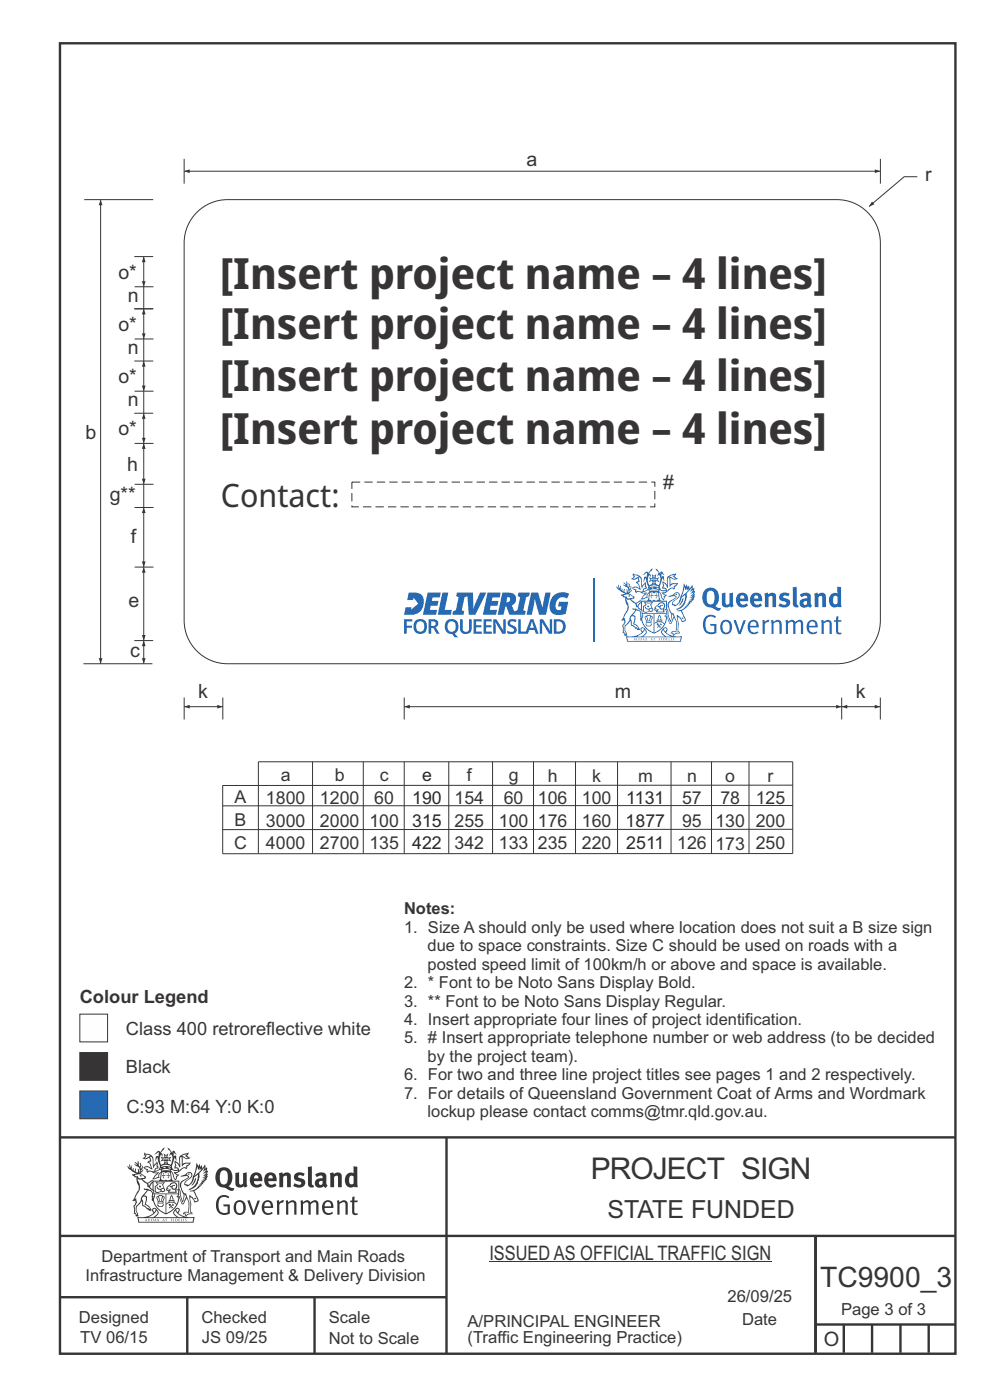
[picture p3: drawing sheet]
<svg xmlns="http://www.w3.org/2000/svg" width="210mm" height="297mm" viewBox="0 0 210 297" stroke-linecap="round" stroke-linejoin="round" font-family="sans-serif">
<g fill="none" stroke="#373435" stroke-width=".51">
<path d="M12.7 9.2h190v278h-190zM12.7 241.3h190M94.7 241.4v45.8M12.7 275.2h82M12.7 262.2h190.1M39.7 275.2v12M66.7 275.2v12M173 262.1v24.9M173 281h29.6M179 281v6M185 281v6M191 281v6"/>
<path d="M197 281v6"/>
</g>
<g fill="#373435">
<path d="M47 248.4a2.55 2.55 0 0 0 0 2.7l.3 .2a.81 .81 0 0 0 1-1v-.5a1.04 1.04 0 0 0-1.1-1.5zM46.3 248.1a1.82 1.82 0 0 1 2.1-.2 1.82 1.82 0 0 1 .9 1.8 2.29 2.29 0 0 1-.8 2l.7 .3h.5l-.2 .6a2.87 2.87 0 0 1-2-.7 2.12 2.12 0 0 1-1.7-3.1z" fill-rule="evenodd"/>
<path d="M49.9 248.9l.8-.2v2a.46 .46 0 0 0 .3 .6 .46 .46 0 0 0 .6-.3v-2.1l.7-.2v2.4l.2 .5-.5 .3-.3-.3a1.02 1.02 0 0 1-1.2 .3 1.02 1.02 0 0 1-.6-1.1z" fill-rule="evenodd"/>
<path d="M54 249.5l-.1 .5h.9a.49 .49 0 0 0-.2-.6 .49 .49 0 0 0-.6 .1zM53.4 249.1a1.34 1.34 0 0 1 1.6-.2 1.34 1.34 0 0 1 .6 1.5v.2h-1.7a.77 .77 0 0 0 .5 .8 .77 .77 0 0 0 .9-.4l.3 .5a1.59 1.59 0 0 1-2 .2 1.59 1.59 0 0 1-.5-2.1z" fill-rule="evenodd"/>
<path d="M57 249.5l-.1 .5h1a.49 .49 0 0 0-.2-.6 .49 .49 0 0 0-.7 .1zM56.4 249.1a1.34 1.34 0 0 1 1.6-.2 1.34 1.34 0 0 1 .7 1.5v.2h-1.8a.77 .77 0 0 0 .5 .8 .77 .77 0 0 0 .9-.4l.4 .5a1.59 1.59 0 0 1-2.1 .2 1.59 1.59 0 0 1-.5-2.1z" fill-rule="evenodd"/>
<path d="M59.2 248.9l.7-.2 .1 .4a.95 .95 0 0 1 1-.3 .95 .95 0 0 1 .7 .8v2.3h-.8v-2.3a.46 .46 0 0 0-.8 .1v2.2h-.8z" fill-rule="evenodd"/>
<path d="M62.6 249.1a1.75 1.75 0 0 1 2-.1l-.2 .5-.6-.2a.43 .43 0 0 0-.6 .3l.4 .3a1.04 1.04 0 0 1 1.2 1.1 1.04 1.04 0 0 1-1.4 1l-1.2-.4 .3-.6 1 .4 .4-.4a.88 .88 0 0 0-1-.5l-.4-.2-.1-.4z" fill-rule="evenodd"/>
<path d="M65.3 247.6l.8-.2 .1 3.8 .3 .2 .1 .4a.88 .88 0 0 1-1 0 .88 .88 0 0 1-.3-1z" fill-rule="evenodd"/>
<path d="M67.8 250.6a.43 .43 0 0 0-.1 .7 .43 .43 0 0 0 .7-.1v-.7zM66.8 249.1a1.7 1.7 0 0 1 2.4 .1v1.9l.3 .4-.4 .5-.5-.4a1.03 1.03 0 0 1-1.7-.1 1.03 1.03 0 0 1 .8-1.5h.7v-.4a.8 .8 0 0 0-1.2 .1z" fill-rule="evenodd"/>
<path d="M70 248.9l.7-.2 .1 .4a.95 .95 0 0 1 1-.3 .95 .95 0 0 1 .7 .8v2.3h-.8v-2.3a.46 .46 0 0 0-.8 .1v2.2h-.8z" fill-rule="evenodd"/>
<path d="M74.3 249.5a1.48 1.48 0 0 0 0 1.7h.5l.2-.1v-1.5l-.3-.2zM75 247.4l.8 .1 .1 4.4h-.7l-.1-.2a1.26 1.26 0 0 1-1.4 0 1.26 1.26 0 0 1-.5-1.3 1.29 1.29 0 0 1 .4-1.4 1.29 1.29 0 0 1 1.4-.1z" fill-rule="evenodd"/>
<path d="M46.4 253.9a1.72 1.72 0 0 1 2.3 0l-.3 .3a1.24 1.24 0 0 0-1.4-.2 1.24 1.24 0 0 0-.6 1.4 1.49 1.49 0 0 0 1.2 1.9l.7-.1v-1.3h-.8l-.1-.4h1.3v1.9a1.93 1.93 0 0 1-2.2 0 1.93 1.93 0 0 1-.7-2.2l.2-.8z" fill-rule="evenodd"/>
<path d="M50.4 255.1a1.65 1.65 0 0 0 .2 2.2 .99 .99 0 0 0 1-1.4 .78 .78 0 0 0-.4-.8 .78 .78 0 0 0-.8 0zM50 254.9a1.33 1.33 0 0 1 1.6-.1 1.33 1.33 0 0 1 .5 1.4 1.31 1.31 0 0 1-1.3 1.6 1.31 1.31 0 0 1-1.2-1.6v-.6z" fill-rule="evenodd"/>
<path d="M52.5 254.7l.4-.1 .9 2.6 .8-2.5h.5l-1.1 3h-.5z" fill-rule="evenodd"/>
<path d="M56.3 255.2l-.2 .7h1.3a.7 .7 0 0 0-.3-.8 .7 .7 0 0 0-.8 .1zM55.9 255a1.22 1.22 0 0 1 1.5-.2 1.22 1.22 0 0 1 .5 1.5h-1.8a.93 .93 0 0 0 .5 1 .93 .93 0 0 0 1.1-.2l.2 .3a1.43 1.43 0 0 1-1.8 .1 1.43 1.43 0 0 1-.6-1.7z" fill-rule="evenodd"/>
<path d="M58.7 254.7l.4-.1 .1 .5 .4-.4 .6-.1-.2 .5a.66 .66 0 0 0-.8 .7v1.9h-.4z" fill-rule="evenodd"/>
<path d="M60.6 254.7l.4-.1 .1 .5a.94 .94 0 0 1 1-.5 .94 .94 0 0 1 .8 .8v2.3h-.5l-.1-2.5a.81 .81 0 0 0-1.2 .3v2.2h-.4z" fill-rule="evenodd"/>
<path d="M63.7 254.7l.5-.1 .1 .5 .4-.3a.78 .78 0 0 1 1.1 .3 .9 .9 0 0 1 1-.5 .9 .9 0 0 1 .8 .8v2.3h-.5l-.1-2.5a.67 .67 0 0 0-1.1 .3v2.2h-.5v-2.4l-.4-.3-.7 .4v2.3h-.5z" fill-rule="evenodd"/>
<path d="M69 255.2l-.1 .7h1.3a.7 .7 0 0 0-.3-.8 .7 .7 0 0 0-.9 .1zM68.7 255a1.22 1.22 0 0 1 1.5-.2 1.22 1.22 0 0 1 .5 1.5h-1.8a.93 .93 0 0 0 .4 1 .93 .93 0 0 0 1.2-.2l.1 .3a1.44 1.44 0 0 1-1.7 .1 1.44 1.44 0 0 1-.6-1.7z" fill-rule="evenodd"/>
<path d="M71.4 254.7l.5-.1 .1 .5a.94 .94 0 0 1 1-.5 .94 .94 0 0 1 .8 .8v2.3h-.5l-.1-2.5a.81 .81 0 0 0-1.2 .3v2.2h-.4z" fill-rule="evenodd"/>
<path d="M74.7 253.9l.5-.1v.9h.7l-.1 .3h-.6v2.2l.1 .2h.5l.1 .3a.75 .75 0 0 1-1.2-.6v-2.1h-.4v-.3h.4z" fill-rule="evenodd"/>
<path d="M30.8 244.9l1.1 .3-.9 .5h-.4l.6-.5zM31.8 245.4h.2a2.44 2.44 0 0 1 .4 1.9l.1 .5 .7-1-.1 .6 .3 .3a.57 .57 0 0 0-.6 .7l-1-.1-.5 .2 .2-.5-.8-.3 .7-.1 .9 .5 .1-.1-.6-1.3-.2-.2h.5zM30.7 244.4l-.1 .5 .2 .4-.6 .4a1.04 1.04 0 0 0 1.4-.1l.2 .6-.3 .1-.2 .4a.94 .94 0 0 1 .8 1.1l-.2-.1a1.16 1.16 0 0 0-1.5-.1l.3 .4 .4 .2 .1 .5 .2 .1 .1-.2a.94 .94 0 0 1 1.1 .2l.8 .1-1.2 1.2a1.13 1.13 0 0 0 1.2-.2l.4-.1-.1-.4 .5-.8a.83 .83 0 0 0-.6 1.1l-.3-.1-.7 .4 1.1-1.4-.5 .1-.5-.1 1.3-.5-.1-.1-.9 .4v-.3l.2-.2 .3 .1 .1-.3-.2-.4v-.6l-.1-.4-.7 1v-.7a1.42 1.42 0 0 0-1.6-1.8z" fill-rule="evenodd"/>
<path d="M38.5 245.2l.5-.2 .7-.1-.6 .3 .8 .5h-.3zM38.3 245.5l.2-.1 .1 2a1.69 1.69 0 0 1 1.6-.6l-.8 .5 .1 .5a1.1 1.1 0 0 0-1.5 .6l-.1-.5-.2-.2h-.5l.3-.4-.3-.7a1.42 1.42 0 0 1 .8 1.1l.2-.1zM37.1 246.2l.1 1-.2 .3 .1 .4h.5l.1 .2a.96 .96 0 0 1-1.1-.1l-.1 .1a1.06 1.06 0 0 0 1.3 .2v.1a.72 .72 0 0 1-1 .2l.3 .5 .6 .2-.4 .2-.1 .6-.2-.3-.4-1.1-.4-.4 .4 .9a1.54 1.54 0 0 0 .7 1.2l.2-.3a.58 .58 0 0 1 .4-.8l.2-.1h-.3l-.5-.3 .9-.5a.93 .93 0 0 1 1.2-.5v.2l.2-.2 .1-.5a.99 .99 0 0 0 .7-.8l-1.3 .1-.3 .2-.1-1.4 .9 .4 .9-.3h-.4l-.5-.4 .4-.7-.6 .2a1.46 1.46 0 0 0-1.4 2.1v.4l-.2-.4z" fill-rule="evenodd"/>
<path d="M35.6 248.9l.2 .1-.1 .3 .4 .1h-.4v.6l-.1-.6h-.3l.3-.1z" fill-rule="evenodd"/>
<path d="M34.6 248.9l.2 .1v.3l.3 .1h-.3l-.1 .6v-.6h-.4l.4-.1z" fill-rule="evenodd"/>
<path d="M34.3 248.8a.57 .57 0 0 1 .9 .2 .57 .57 0 0 1 .9-.2l.2 1.4h-.2a.57 .57 0 0 1-.9 0 .69 .69 0 0 1-1.1 0zM34.2 248.1l-.3 2.1-.2 .4h3l-.2-.4-.3-2.1h-.2v.2l-.8-.1-.8 .1v-.2z" fill-rule="evenodd"/>
<path d="M34.2 252.4a.3 .3 0 0 0 .6 0 .3 .3 0 0 0-.6 0zM33.3 250.9l.3 .3-.3 .4a.79 .79 0 0 0 0 1.3l.8-.2-.1-.3a.55 .55 0 0 1-.7-.6l.1-.1 .2 .3 .3 .2 .8-.2-.4-.7 .4-.4-.7 .2zM33 250.7l1.1 .2 .9-.2-.4 .6 .4 1.2a.56 .56 0 0 1-.8 .3l-.2 .1a.73 .73 0 0 1-.9 .1 .73 .73 0 0 1-.3-1v-.4l.6-.4z" fill-rule="evenodd"/>
<path d="M35.6 251.8l.7-.4a.58 .58 0 0 1 1-.1 .58 .58 0 0 1-.4 .9l-.3-.3a.43 .43 0 0 1 .6-.4 .57 .57 0 0 0-.8 .2l-.2-.1-.3 .1 .4 .2a.55 .55 0 0 0 .9 .4v.5h-1.3l.3-.4-.1-.1-.6 .1 .2-.3-.2-.1zM35.4 251.8l-.1 .2a.39 .39 0 0 0 .2 .6h.3l-.2 .4h1.9l-.1-.8a.86 .86 0 0 0-.1-1.3 .86 .86 0 0 0-1.3 .4z" fill-rule="evenodd"/>
<path d="M36 254.8h.8v.2h-.8zM36.4 253.8l.2 .8h-.4zM36.4 253.5l-.3 .5-.1 .6h-.2v.4l-.7 .4 .2 .1a1.48 1.48 0 0 1 2.1 .2l.2-.1-.6-.5v-.5h-.2l-.1-.6z" fill-rule="evenodd"/>
<path d="M35.8 255.4l.4 .1 .1 .3 .3-.2-.2-.2a.38 .38 0 0 1 .5 .5l-.2-.2-.3 .2 .3 .2-.3 .3-.1-.4-.4 .4-.1-.2 .4-.3-.1-.1-.2 .1z" fill-rule="evenodd"/>
<path d="M34.5 254h.2v.2l-.2 .6h-.2zM33.6 255.3h.9v.2a.55 .55 0 0 1-.8 .4v-.2l-.2-.1zM33.4 254h.2l.2 .8h-.2zM33.6 255l.8-.1 .1 .2h-.8zM33.8 253.7h.5l-.2 1.1h-.1zM33.3 253.8l-.1 .3 .3 1.1a.48 .48 0 0 0-.1 .6 .48 .48 0 0 0 .5 .2h.5a.49 .49 0 0 0 .2-.8l.3-1.1-.1-.3a1.42 1.42 0 0 0-1.5 0z" fill-rule="evenodd"/>
<path d="M33.7 251.5l.4 .1 .1 .3h-.3z" fill-rule="evenodd"/>
<path d="M41.3 250.1l.3-.2-.2 .8-.6 .8h-.2l.5-.7z" fill-rule="evenodd"/>
<path d="M39.7 249l.3-.2 .5 .2a.88 .88 0 0 1-.6 1.1 1.22 1.22 0 0 0-.8 1.3l.5 .2a.72 .72 0 0 0 .9-.4l.5-.8 .2-.6 .8-.6v.2a2.85 2.85 0 0 1-2 2.9l.1 .1a2.13 2.13 0 0 0 1.9-1.5v-.3a2.01 2.01 0 0 0 .3-1.7l1.1-1.3-.4 1 .7-.5-.7 1 .8-.4-.8 .8 .7-.2-.9 .6 .8-.1-.8 .4h.7l-.8 .3 .3 .2h-.4l.2 .3h-.4l.2 .3h-.4l.1 .2h-.1a2.16 2.16 0 0 1-2 1.1l.1 .2 .4-.1a.76 .76 0 0 1 .7 .8l.5 1.2-.6 .2a1.45 1.45 0 0 0-1.1-1.3l.2 1.8-.1 1.8 .4 .3a1.07 1.07 0 0 0-1.2 .4v-.3l-.5-.2a.87 .87 0 0 1 1.1-.1v-.7a4.4 4.4 0 0 0-.6-3.1l-.1-.3h-.2a2.16 2.16 0 0 1-.7-2.2l.3-.4 1.2-.7a.55 .55 0 0 0-.4-.8zM37.8 252.4a.76 .76 0 0 1 .3 1.1l.6 1.6 .4-1.7 .2 .1a.61 .61 0 0 1-.1 .9l-.3 .8-.2 .1-.7-1.6-.3 .1a1.18 1.18 0 0 0 .1-1.4zM41.8 247.5l.2 .7 .3-.5v.6l.4-.5a1.9 1.9 0 0 1-1.2 1.4l-.3 .3zM38.2 249.6l1.4-.2 .2 .2v.3l-.5 .2a1.26 1.26 0 0 0-.9 1.9l.2 .7a1.84 1.84 0 0 1 .1 2.1l-.4-1.4a.96 .96 0 0 0-.4-1.2l-.4 .2a.78 .78 0 0 1 0 1.3l.1 .3h.4l.4 1.1a.38 .38 0 0 0 .2 .4 .38 .38 0 0 0 .4-.1l.6-1.2a2.94 2.94 0 0 1 .4 2.5l-.1 .4h-.8l-.3 .4v.2l.4-.1 .1 .4 .2 .1a1.02 1.02 0 0 1 1.3-.5v-.4l-.3-.1 .1-1.8-.3-1.3h.1a1.14 1.14 0 0 1 .8 1 .63 .63 0 0 0 .8-.2 .63 .63 0 0 0-.2-.9l-.6-1.2 .9-.6 .2-.4h.3l-.1-.2h.4l-.1-.3h.3l-.1-.3 .5-.1-.2-.2 .6-.4v-.2h-.2l.4-.5h-.3l.3-.5-.4 .1 .4-.5v-.3l-.3 .2 .2-.7-.1-.2-.4 .3v-.8l-.6 .8-.2-.8-.2 .5-.3-.7-.1 .6-.5-.8-.1 1.4-.6 1.8a1.81 1.81 0 0 1-1 1.5l-.6-.2a1.75 1.75 0 0 1 1.1-1.2 .75 .75 0 0 0 .1-1.3 .75 .75 0 0 0-1.2 .4z" fill-rule="evenodd"/>
<path d="M41.2 254.1h.3l.2 .2-.4 .1z" fill-rule="evenodd"/>
<path d="M29.4 258.4h11.6l-.1 .8h-11.4zM31.3 258.2l.5-.1a2.48 2.48 0 0 0 1.4-1.3l.3 .5-.5 .6-.5 .3zM32.5 256.6l.3-.2 .2 .1-.3 .7zM37.2 256.8a2.65 2.65 0 0 0 1.8 1.4h-1.1l-.5-.3-.5-.6zM37.4 256.5l.2-.1 .3 .2-.3 .6zM29.2 258.2l.1 1.2h11.8l.2-1.1-.2-.1a4.1 4.1 0 0 1-3.3-.9l.3-.4-.1-.6a1.06 1.06 0 0 0-1.3 1l.2 .4 .6 .5h-4.7l.3-.1a.84 .84 0 0 0 .6-.8 .84 .84 0 0 0-.5-.8l-.3-.2h-.5l-.1 .6 .3 .4a4.2 4.2 0 0 1-3.4 .9z" fill-rule="evenodd"/>
<path d="M31 258.7l.1 .2h-.2zM31 258.5l-.3 .6 .4-.2 .2 .2z" fill-rule="evenodd"/>
<path d="M31.3 258.6h.3v.4a.25 .25 0 0 0 .2-.1 .25 .25 0 0 0-.1-.3h.1a.29 .29 0 0 1 0 .4 .29 .29 0 0 1-.4 0 .29 .29 0 0 1 0-.4z" fill-rule="evenodd"/>
<path d="M32.2 258.6a.22 .22 0 0 1 .3 .2 .22 .22 0 0 1-.3 .2zM32 258.6l.1 .4a.33 .33 0 0 0 .4 0 .33 .33 0 0 0 0-.4 .33 .33 0 0 0-.5 0z" fill-rule="evenodd"/>
<path d="M32.9 258.7l.1 .2h-.2zM32.9 258.5l-.2 .6 .3-.2 .2 .2z" fill-rule="evenodd"/>
<path d="M33.3 258.6h.2l.1 .1 .2-.1-.2 .2 .2 .3-.3-.3-.1 .3h-.1l.2-.3z" fill-rule="evenodd"/>
<path d="M34.7 258.7l.1 .2h-.2zM34.7 258.5l-.3 .6 .4-.2 .2 .2z" fill-rule="evenodd"/>
<path d="M35 258.5h.5l-.2 .1v.5h-.2l.1-.5z" fill-rule="evenodd"/>
<path d="M36.2 258.6l.3-.1-.1 .1v.2h.1h-.1v.3h-.2z" fill-rule="evenodd"/>
<path d="M36.7 258.6h.2v.5h-.2z" fill-rule="evenodd"/>
<path d="M37.3 258.6a.22 .22 0 0 1 .3 .2 .22 .22 0 0 1-.3 .2zM37.1 258.6v.4a.33 .33 0 0 0 .5 0 .33 .33 0 0 0 0-.4 .33 .33 0 0 0-.5 0z" fill-rule="evenodd"/>
<path d="M37.8 258.6l.4-.1-.2 .1v.2h.1h-.1v.2l.2 .1h-.4z" fill-rule="evenodd"/>
<path d="M38.4 258.6h.2l-.1 .4 .2 .1h-.3z" fill-rule="evenodd"/>
<path d="M38.9 258.6h.2v.5h-.2z" fill-rule="evenodd"/>
<path d="M39.3 258.6h.2h-.1l.2 .3-.2 .2-.1-.1v-.1l.2 .1z" fill-rule="evenodd"/>
<path d="M34.2 247.4a1.51 1.51 0 0 1 2 .2 2.67 2.67 0 0 0-2.1 0zM35.7 247.6l.4 .1 .1 .3-.4-.1zM34.6 247.6h.5l.1 .2h-.4zM34 247.8l.3 .2h-.3zM34.9 246.9l.3-.2 .3 .2zM34.9 245.6l.2 .1v.3h-.2zM35 245.1l.2 .2 .2-.2-.1 .3h-.2zM35.1 246.3h.2l.1 .4-.2-.2-.2 .2zM35.3 245.7l.2-.1v.4h-.2zM34.4 245.7h.3l.1 .3-.4 .1 .2-.2zM35.7 245.7h.3l-.2 .2 .2 .2-.4-.1zM32.7 244.9l1-.5-.1 1-.2-.2-.3 .2-.3 1.1 .5-1 .3 .9a1.84 1.84 0 0 1 .2 1.7l.4 .1a2.48 2.48 0 0 1 2.2 0l.2-.2-.2-.7 .7-1.8 .4 .7-.2-1-.2-.1-.2 .3v-.9l.6 .4-.6-.8-.3 .1-.1 .4-.5-.9-.5-.3 .2 .5 .6 .5-.5 .8 .4-.4a2.06 2.06 0 0 1 0 2.3l-.5-.2-.2-.6 .1-.1 .8 .2-.4-.5 .4-.5-.7 .2-.2-.2 .2-.7-.5 .4-.5-.4 .2 .7-.2 .2-.7-.2 .4 .5-.4 .5 .8-.2 .1 .1-.2 .6-.5 .2a2.02 2.02 0 0 1 0-2.2l.3 .5-.1-.7-.3-.1 .8-1.2-.4 .3-.5 .8-.2-.3a.8 .8 0 0 0-.8 .5z" fill-rule="evenodd"/>
<path d="M29.2 250.1l.3 .1a.61 .61 0 0 1 .8 .4l.3 .2a.8 .8 0 0 1 .6 1l.4 .1 .5 .5a1 1 0 0 1 .5 1.1l-.1 .7v-.5h-.1a.96 .96 0 0 0-.8-1.3l-.2-.2h-.7l-.1-.1-.1 .1 .1 .3h.6l-1.2 1.3-.2 1-.4 .6a1.33 1.33 0 0 0-.5 1.8l.2 .5a1.26 1.26 0 0 1-.5-1.5l-.1-.3a1.56 1.56 0 0 0 .4-1.7l-.3 .2 .2-.5a3.2 3.2 0 0 0 .7-3zM30.4 253.9h.4a2.06 2.06 0 0 1-.1 1.6l.7 .5 .4 .4-.6-.1-.8-.6-.1-.9a.51 .51 0 0 1 .1-.9zM28.6 249.3a1.52 1.52 0 0 1 2.1 .5l-1.1 .2-.2-.1-.1-.4h-.5zM27.5 247v.8l-.3-.4h-.1a3.1 3.1 0 0 0 1.9 1.6l-1 .1 .5 .6 .5 .1 .1 1.1a1.84 1.84 0 0 1-.3 2.5l-.4 .9-.3 .4 .2 .1 .4-.1 .1 .4-.2 .5-.3 .2 .1 1.7h.2l.3 .5 .1 .1 .4-.1-.1-.5a1.3 1.3 0 0 1-.1-1.7l.9-1 .1 1.1 .6 .2 .5 .5 .1-.1 .2 .3h.5a1.85 1.85 0 0 0-1.2-1.4l.1-.3a1.39 1.39 0 0 0 0-1.4l-.5-.1 .5-.5a.66 .66 0 0 1 .9-.4 .66 .66 0 0 1 .3 .9l-.1 .4 .2-.1v.2l-.1 .3 .2 .5 .1-.3a2.24 2.24 0 0 0 .1-2.2 .73 .73 0 0 1-.7-.7 .73 .73 0 0 1 .6-.7v-.2a.94 .94 0 0 0-.9 .8 .48 .48 0 0 1-.1-.6 .48 .48 0 0 1 .5-.2l.5-.3a.51 .51 0 0 0-.8 .2l-.5 .2-1-.8h.6l.2-.5-1.2-.7 .5-.5v-.3l-.5 .4 .1-.2a.69 .69 0 0 0 .2-1v.4l-.2 .3v-1.1l-.3-.2 .1 .6-.1 .2-.4-1.3v.7l-.6-.4 .5 .7-.6-.2 .3 .3a1 1 0 0 1 .7 1.4l-.2-.8v.9l-.5-.2v-.8l-.2 .7-.2-.1-.1-.6-.2 .4-.2-.2 .1-.7-.2 .5z" fill-rule="evenodd"/>
<path d="M29.6 249.4l.2-.1 .3 .2z" fill-rule="evenodd"/>
<path d="M32.4 250.5h5.6v2l-.2-.1v-1.7h-5.2v2.5h5.2v-.8l.1 .2-.1 1.1v-.3h-2.5v4a4.1 4.1 0 0 0 2.6-3.6l.1-.1a4 4 0 0 1-2.8 3.9 4.2 4.2 0 0 1-2.8-4.7l.1 1.2 .1-.1a3.8 3.8 0 0 0 2.5 3.4v-4h-2.5l-.2-.9z" fill-rule="evenodd"/>
<circle cx="40" cy="249.1" r=".17"/>
</g>
<g fill="none" stroke="#373435" stroke-width=".21">
<path d="M66.3 161.6v19.5M77.1 161.6v19.5M85.7 161.6v19.5M95.2 161.6v19.5M104.5 161.6v19.5M113.2 161.6v19.5M122.1 161.6v19.5M131 161.6v19.5M142.3 161.6v19.5M150.9 161.6v19.5M158.9 161.6v19.5M168.2 166.6h-121v14.5h121v-19.5h-113.4v19.5"/>
<path d="M168.2 175.9l-121 .1M168.2 170.9l-121 .1"/>
</g>
<path d="M16.9 223.3h5.9v5.9h-5.9z" fill-rule="evenodd" fill="#373435" stroke="#373435" stroke-width=".21"/>
<path d="M16.9 215.1h5.9v5.9h-5.9z" fill-rule="evenodd" fill="#fefefe" stroke="#373435" stroke-width=".21"/>
<path d="M16.9 231.4h5.9v5.9h-5.9z" fill="#256ab2" stroke="#373435" stroke-width=".21"/>
<path d="M41.8 45a9.2 9.2 0 0 1 6.5-2.6h129.2a9.2 9.2 0 0 1 9.2 9.2v80a9.2 9.2 0 0 1-9.2 9.2h-129.2a9.2 9.2 0 0 1-9.2-9.2v-80a9.2 9.2 0 0 1 2.7-6.6z" fill="none" stroke="#373435" stroke-width=".21"/>
<g fill="#256ab2">
<path d="M153.1 125.9l.8-.2v1.9a.45 .45 0 0 0 .2 .7 .45 .45 0 0 0 .6-.3v-2.1l.8-.2v2.3l.2 .6-.6 .3-.2-.3a1 1 0 0 1-1.2 .2 1 1 0 0 1-.6-1z"/>
<path d="M162.1 125.9l.7-.2 .2 .4a.93 .93 0 0 1 1-.3 .93 .93 0 0 1 .6 .8v2.2h-.8v-2.2l-.2-.2-.6 .3v2.1h-.8z"/>
<path d="M165.5 126.1a1.71 1.71 0 0 1 2-.1l-.3 .5-.5-.2a.42 .42 0 0 0-.6 .3l.4 .3a1.02 1.02 0 0 1 1.1 1.1 1.02 1.02 0 0 1-1.3 .9l-1.2-.4 .3-.5 1 .3 .4-.3a.86 .86 0 0 0-1-.5l-.4-.3-.1-.3z"/>
<path d="M168.1 124.6l.8-.2 .1 3.8 .3 .1 .1 .5a.86 .86 0 0 1-.9-.1 .86 .86 0 0 1-.3-.9z"/>
<path d="M172.7 125.9l.7-.2 .1 .4a.93 .93 0 0 1 1-.3 .93 .93 0 0 1 .7 .8v2.2h-.8v-2.2l-.3-.2-.5 .3v2.1h-.8z"/>
<path d="M149.7 130.8a1.68 1.68 0 0 1 2.2 0l-.2 .3a1.21 1.21 0 0 0-1.5-.2 1.21 1.21 0 0 0-.6 1.3 1.45 1.45 0 0 0 1.3 2l.6-.2v-1.2h-.8l-.1-.4h1.4v1.8a1.89 1.89 0 0 1-2.3 0 1.89 1.89 0 0 1-.6-2.1l.2-.8z"/>
<path d="M155.6 131.6l.5-.1 .8 2.5 .8-2.4h.5l-1.1 2.9h-.4z"/>
<path d="M161.7 131.6l.4-.1 .1 .5 .4-.4 .6-.1-.2 .5a.64 .64 0 0 0-.8 .7v1.8h-.4z"/>
<path d="M163.5 131.6l.5-.1 .1 .5a.92 .92 0 0 1 1-.5 .92 .92 0 0 1 .7 .8v2.2h-.5l-.1-2.5a.79 .79 0 0 0-1.1 .3v2.2h-.5z"/>
<path d="M166.6 131.6l.4-.1 .2 .4 .3-.3a.76 .76 0 0 1 1.2 .4 .88 .88 0 0 1 .9-.5 .88 .88 0 0 1 .8 .8v2.2h-.5l-.1-2.4a.66 .66 0 0 0-1.1 .3v2.1h-.4v-2.3l-.4-.3-.8 .4v2.2h-.4z"/>
<path d="M174.2 131.6l.4-.1 .1 .5a.92 .92 0 0 1 1-.5 .92 .92 0 0 1 .7 .8v2.2h-.4l-.1-2.5a.79 .79 0 0 0-1.2 .3v2.2h-.4z"/>
<path d="M177.4 130.8l.5-.1-.1 .9h.7l-.1 .3h-.6v2.2l.1 .1h.6v.3a.74 .74 0 0 1-1.2-.6v-2h-.3v-.3h.3z"/>
<path d="M139.1 125.9l.2 .1v.3l.3 .1h-.3l-.1 .5v-.5l-.4-.1h.4z"/>
<path d="M138.2 125.9l.2 .1-.1 .3h.3l-.3 .1v.5l-.1-.5h-.3l.3-.1z"/>
<path d="M135 135.3h.2v.5a.24 .24 0 0 0 .2-.2 .24 .24 0 0 0-.1-.2h.1a.28 .28 0 0 1 0 .4 .28 .28 0 0 1-.4 0 .28 .28 0 0 1 0-.4z"/>
<path d="M136.9 135.3h.2v.2l.2-.2-.2 .3 .2 .2-.2-.2-.2 .2 .2-.2z"/>
<path d="M138.6 135.3h.4l-.2 .1 .1 .4h-.2v-.4z"/>
<path d="M139.7 135.3h.3l-.1 .1v.2l.1-.1-.1 .1v.2h-.2z"/>
<path d="M140.2 135.3h.2v.5h-.2z"/>
<path d="M141.3 135.3h.3l-.1 .1v.2l.1-.1-.1 .1v.2h.1h-.3z"/>
<path d="M141.8 135.3h.2v.4l.1 .1h-.3z"/>
<path d="M142.3 135.3h.2v.5h-.2z"/>
<path d="M142.8 135.4l.2-.1-.2 .1 .2 .3-.1 .1h-.2v-.1h.2z"/>
<path d="M144.7 127l.3-.1-.2 .8-.6 .7h-.2l.5-.6z"/>
<path d="M143.3 126h.3l-.1 .2h-.2z"/>
<path d="M144.6 131h.3l.1 .2-.3 .1z"/>
<path d="M133.2 126.4l.3-.1 .2 .2z"/>
<path d="M139.3 132.2l.4 .1 .1 .4 .3-.3-.2-.2a.37 .37 0 0 1 .5 .5l-.2-.2-.3 .3 .3 .2-.3 .2-.1-.3-.4 .3-.1-.1 .4-.3-.1-.2-.2 .1z"/>
<path d="M137.2 128.5h.5v.3a.35 .35 0 0 1-.5-.3z"/>
<path d="M149.6 125.1a2.45 2.45 0 0 0 .4 3.6l.8 .2a2.8 2.8 0 0 0 1.9 .6l.2-.5h-.5l-.7-.4a2.49 2.49 0 0 0 0-3.7 1.8 1.8 0 0 0-2.1 .2zM150.3 125.5a.84 .84 0 0 1 .9 0 .84 .84 0 0 1 .3 .9l.1 .4a1.16 1.16 0 0 1-.9 1.4h-.3a2.25 2.25 0 0 1-.3-2.5z"/>
<path d="M156.5 126.1a1.61 1.61 0 0 0-.2 2 1.61 1.61 0 0 0 1.8 .7l.6-.3-.3-.5a.76 .76 0 0 1-.9 .3 .76 .76 0 0 1-.5-.8h1.7a1.34 1.34 0 0 0-.5-1.6 1.34 1.34 0 0 0-1.7 .2zM157.1 126.5a.47 .47 0 0 1 .6-.1 .47 .47 0 0 1 .2 .6h-.9z"/>
<path d="M159.5 126.1a1.61 1.61 0 0 0-.2 2 1.61 1.61 0 0 0 1.8 .7l.6-.3-.4-.5a.76 .76 0 0 1-.8 .3 .76 .76 0 0 1-.6-.8h1.8a1.34 1.34 0 0 0-.5-1.6 1.34 1.34 0 0 0-1.7 .2zM160.1 126.5a.47 .47 0 0 1 .6-.1 .47 .47 0 0 1 .2 .6h-.9z"/>
<path d="M169.7 126.1l.3 .6 .3-.2a.62 .62 0 0 1 .9 .1v.3a1.15 1.15 0 0 0-1.3 .4 1.15 1.15 0 0 0 0 1.4l.7 .2 .8-.3 .4 .4 .5-.5-.3-.4v-1.3a1 1 0 0 0-.5-1 1 1 0 0 0-1.1 0zM170.6 127.6l.6-.1v.6a.42 .42 0 0 1-.7 .1 .42 .42 0 0 1 .1-.6z"/>
<path d="M177.6 124.4l.1 1.5a1.26 1.26 0 0 0-1.4 .1 1.26 1.26 0 0 0-.5 1.3 1.24 1.24 0 0 0 .6 1.4 1.24 1.24 0 0 0 1.4-.1v.2h.7l-.1-4.2zM177 126.4h.4l.2 .2v1.4l-.2 .2a.48 .48 0 0 1-.7-.4 1.45 1.45 0 0 1 .3-1.4z"/>
<path d="M153.2 131.7a1.65 1.65 0 0 0 .8 2.9 1.62 1.62 0 0 0 1-2.6l-.2-.2a1.25 1.25 0 0 0-1.6-.1zM153.5 132a.86 .86 0 0 1 1.1 .1 .86 .86 0 0 1 .2 1 .77 .77 0 0 1-.6 1.1 .77 .77 0 0 1-.9-.9v-.9z"/>
<path d="M158.9 131.9a1.79 1.79 0 0 0 .5 2.6h1l.5-.3-.2-.3a.91 .91 0 0 1-1.1 .2 .91 .91 0 0 1-.5-1h1.8a1.19 1.19 0 0 0-.5-1.4 1.19 1.19 0 0 0-1.5 .2zM159.3 132.1a.68 .68 0 0 1 .9-.2 .68 .68 0 0 1 .3 .9h-1.4z"/>
<path d="M171.4 131.9a1.79 1.79 0 0 0 .5 2.6h1l.5-.3-.2-.3a.91 .91 0 0 1-1.1 .2 .91 .91 0 0 1-.5-1h1.9a1.19 1.19 0 0 0-.5-1.4 1.19 1.19 0 0 0-1.6 .2zM171.8 132.1a.68 .68 0 0 1 .9-.2 .68 .68 0 0 1 .3 .9h-1.4z"/>
<path d="M132.8 135l.2 1.2h11.5l.1-1.2a4.3 4.3 0 0 1-3.3-.9l.3-.3-.1-.6a1.04 1.04 0 0 0-1.3 .9l.2 .4 .6 .5h-4.6l.3-.1a.82 .82 0 0 0 .5-.7 .82 .82 0 0 0-.4-.9l-.3-.2-.5 .1-.1 .6 .3 .3a4.3 4.3 0 0 1-3.4 .9zM140.9 133.4l.2-.1 .3 .1-.3 .6zM140.7 133.6a2.59 2.59 0 0 0 1.8 1.4h-1.1l-.5-.3-.5-.5zM136.1 133.4l.3-.1 .2 .1-.3 .6zM135 135l.4-.1a2.42 2.42 0 0 0 1.4-1.3l.2 .6-.5 .5-.4 .3zM133 135.2h11.4l-.1 .8h-11.1z"/>
<path d="M134.6 135.3l-.2 .5 .3-.1 .2 .1zM134.6 135.5l.1 .2h-.2z"/>
<path d="M135.6 135.3l.1 .5a.32 .32 0 0 0 .4 0 .32 .32 0 0 0 0-.4 .32 .32 0 0 0-.5-.1zM135.8 135.4a.21 .21 0 0 1 .3 .2 .21 .21 0 0 1-.3 .2z"/>
<path d="M136.5 135.3l-.2 .5 .3-.1 .2 .1zM136.5 135.5l.1 .2h-.2z"/>
<path d="M138.2 135.3l-.2 .5 .3-.1 .2 .1zM138.2 135.5l.1 .2h-.2z"/>
<path d="M140.6 135.3v.5a.32 .32 0 0 0 .5 0 .32 .32 0 0 0-.1-.4 .32 .32 0 0 0-.4-.1zM140.8 135.4a.21 .21 0 0 1 .3 .2 .21 .21 0 0 1-.3 .2z"/>
<path d="M131.2 124v.8l-.4-.4a2.43 2.43 0 0 0 1.6 1.4l.3 .2-1 .1 .5 .6 .4 .1 .1 1a1.67 1.67 0 0 1-.1 2.3l-.5 1.1-.4 .4 .3 .1 .4-.2 .1 .5-.2 .4-.3 .2 .1 1.8h.3l.1 .4h.4h.2l-.2-.6a1.23 1.23 0 0 1 .3-1.8l.5-.7 .2 1 .5 .2 .5 .6 .1-.2 .2 .4 .5-.1a1.81 1.81 0 0 0-1.2-1.3l.3-.7v-.9l-.6-.2 .6-.8a.6 .6 0 0 1 .7-.1 .6 .6 0 0 1 .3 .6l-.1 .7 .2-.1v.1l-.1 .3 .1 .5 .1-.2a4.1 4.1 0 0 0 2.8 2.9 4 4 0 0 0 2.7-3.5l.3 1.1a.37 .37 0 0 0 .2 .3 .37 .37 0 0 0 .5 0l.5-1.2a2.87 2.87 0 0 1 .4 2.4l-.1 .5h-.9l-.1 .5 .4-.1 .1 .4 .2 .1 .2-.4 1-.1v-.4l-.3-.1 .1-1.7-.3-1.3 .4 .1 .5 .9a.64 .64 0 0 0 .8-.2 .64 .64 0 0 0-.2-.9l-.6-1.2 1.3-.9v-.3h.3l-.1-.2h.4l-.2-.4h.5l-.2-.2 .6-.4 .1-.2h-.3l.4-.5h-.2l.2-.5-.3 .1 .3-.5v-.3l-.3 .2 .2-.6-.1-.2-.3 .2-.1-.8-.6 .8-.1-.7-.2 .5-.3-.8-.1 .6-.5-.8-.1 1.4-.9 2.6-.7 .6-.6-.1a1.71 1.71 0 0 1 1.2-1.3 .73 .73 0 0 0 0-1.2 .73 .73 0 0 0-1.1 .4l-1.1 .5 1.5-.1v.4l-.7 .3a1.12 1.12 0 0 0-.7 1.8l.2 .7a1.8 1.8 0 0 1 .2 1.9l-.4-1.3a.94 .94 0 0 0-.3-1.1v-1.8h-1.4l-.1-.2-.2-1.6 .6 1.5 .3 .2 .2-.2a.57 .57 0 0 1 .5-.8l.1-.1h-.3l-.5-.3 .7-.2 .9-.8h.5v.2l.3-.1v-.5l.7-.6v-.3l-1.3 .2-.3 .2v-1.4l.8 .4 .9-.3-.4-.1-.4-.3 .4-.7-.7 .2a1.43 1.43 0 0 0-1.3 2v.4l-.2-.4-.7-.6 .1 1.1-.2 .5v.2l.5-.1 .2 .2-.2 .1a.78 .78 0 0 1-1.1-.8l.7-1.8 .4 .7-.2-1-.4 .2v-.9l.6 .4-.6-.8-.3 .1-.1 .4-.5-.8-.5-.3 .2 .4 .6 .5-.4 .8 .4-.4a1.86 1.86 0 0 1-.1 2.3l-.5-.2-.2-.6 .2-.2 .7 .3-.4-.5 .4-.5-.7 .2-.2-.2 .2-.7-.5 .3-.5-.3 .2 .7-.2 .2-.6-.2 .3 .5-.3 .5 .7-.3 .2 .2-.2 .6-.6 .2a1.97 1.97 0 0 1 .1-2.2l.2 .5v-.7l-.3-.1 .8-1.1-.5 .3-.5 .7-.1-.3a.79 .79 0 0 0-.8 .5l-.3 .2 .9-.5v1l-.2-.2-.4 .2-.2 1 .5-.9 .5 1.5a.93 .93 0 0 1-.9 1.3l.1-.3 .2-.2 .3 .1 .1-.3-.2-.4v-.5l-.2-.4-.6 .9-.1-1.1a1.28 1.28 0 0 0-1.5-1.3l-.2-.4-.2 .5 .2 .3-.5 .5 .7 .2 .6-.4 .2 .7-.3 .1-.2 .4h.3l.2 .2 .3 .8-.8-.4-.8 .2 .2 .4 .4 .2 .1 .5 .2 .1 .1-.2a.92 .92 0 0 1 1 .2l.9 .1-1.2 1.2 .4 .1 1.2-.4v-.6l.3-.3-.2 1.3-.2 .2h-1.2a.52 .52 0 0 0-.8 .2l-.4 .3-1.1-.8 .6-.1 .2-.4-1.1-.7 .4-.4 .1-.4-.5 .4v-.1a.67 .67 0 0 0 .3-1.1l-.1 .5-.2 .2 .1-1-.3-.3 .1 .6-.1 .2-.4-1.2v.7l-.7-.4 .6 .7-.6-.3 .2 .3a.98 .98 0 0 1 .8 1.5l-.2-.8-.1 .8-.4-.2-.1-.7-.2 .6-.2-.1v-.6l-.2 .4-.2-.2 .1-.7-.2 .5zM139.2 122.8l.3-.1-.2 .3 .2 .2-.3-.1zM138 122.7l.2 .1 .1 .3-.3 .1 .1-.2zM145.2 124.5l.2 .8 .2-.5 .1 .5 .3-.4a1.86 1.86 0 0 1-1.1 1.3l-.3 .3zM137.9 125.8a.56 .56 0 0 1 .8 .2 .56 .56 0 0 1 .9-.2l.2 1.4h-.2a.56 .56 0 0 1-.9 0 .68 .68 0 0 1-1 0zM137.9 125.2l1.1-.2 .5 .2 .1 .2-.9-.1-.8 .1zM138.1 124.7l.5-.1 .1 .2h-.4zM139.2 124.6l.5 .2v.2l-.4-.1zM142 122.3l.4-.2 .7-.1-.5 .3 .7 .5h-.3zM141.8 122.6l.2-.1v2a1.65 1.65 0 0 1 1.6-.6l-.8 .4 .1 .5-.5-.1-.9 .7-.1-.5-.2-.2h-.5l.2-.4-.2-.7a1.39 1.39 0 0 1 .8 1.1l.2-.1zM139.7 125.2h.3a1.06 1.06 0 0 0 1.2 .1v.1a.7 .7 0 0 1-.9 .2l.3 .5 .6 .2-.4 .1-.1 .7zM138.8 122.7h.2v.4h-.2zM138.5 123.9l.2-.1 .3 .1zM138.6 123.4h.2l.1 .3-.2-.1-.2 .1zM138.5 122.2l.2 .1 .3-.1-.2 .3h-.2zM138.4 122.7h.2l.1 .4h-.3zM137.8 124.4a1.47 1.47 0 0 1 2 .2 2.61 2.61 0 0 0-2.1 0zM137.6 124.9l.2 .1-.2 .1zM134.4 122l1.1 .3-.9 .5h-.3l.5-.5zM135.4 122.5h.2l.3 .4 .2 1.9 .7-.9-.1 .5 .2 .3a.55 .55 0 0 0-.5 .8l-1-.2-.5 .2 .2-.5-.8-.2 .7-.2 .9 .5 .1-.1-.6-1.2-.2-.2 .5-.1zM136.3 125.7l1.1-.5h.3v.5a.83 .83 0 0 0-.5 1l-.3-.1-.7 .4 1.1-1.4zM135 128l1-.4-.8 .9zM135.8 128.1l.2-.2v1.3a.64 .64 0 0 1-.5-.5 .64 .64 0 0 1 .3-.6zM132.3 126.3a1.48 1.48 0 0 1 2 .5l-1 .2-.2-.1-.2-.5-.4 .1zM134 130.8h.4a2.01 2.01 0 0 1-.1 1.6l.8 .4 .3 .5-.6-.2-.8-.6v-.9a.5 .5 0 0 1 0-.8zM132.9 127l.2 .2a.59 .59 0 0 1 .9 .4l.2 .2a.78 .78 0 0 1 .7 .9l.3 .1 .4 .4a1.12 1.12 0 0 1 .6 1.3l-.1 .5-.1-1.1-.2-.4-.8-.4h-.6l-.2-.1-.1 .1 .2 .3h.5l-1.1 1.3a2.45 2.45 0 0 1-1.2 2v1.2l.3 .6a1.23 1.23 0 0 1-.5-1.4l-.1-.4a1.52 1.52 0 0 0 .4-1.6l-.3 .2 .2-.5a3.1 3.1 0 0 0 .6-3zM136.4 130.3h2.2v3.9a3.8 3.8 0 0 1-2.4-2.9l.2-.6zM136.2 127.6h5.1v1.6l-.3 .2 .3 .3v.4h-5l-.1-.8zM138.8 132.4a1.44 1.44 0 0 1 2.1 .1 4.1 4.1 0 0 1-2.1 1.7zM139.5 131.6h.8v.3l-.8-.1zM139.9 130.7l.2 .8h-.4zM138.8 130.3h2.5l-.4 .3 .4 .3-.3 1.4-.5-.4v-.4h-.2l-.1-.6-.3-.5-.3 .5-.1 .6h-.2v.4l-.5 .3zM141.3 129.3l.2 .2 .1 .9 .6 1.5 .4-1.6 .1 .1a1.43 1.43 0 0 1-.2 1.3l-.1 .4h-.4l-.5-1.5-.3 .1 .2-.6zM143.1 126l.3-.2 .5 .2a.86 .86 0 0 1-.5 1.1 1.19 1.19 0 0 0-.8 1.3l.4 .1a.7 .7 0 0 0 .9-.3l.5-.9 .2-.6 .8-.5v.2a2.78 2.78 0 0 1-2 2.8l.1 .1a2.08 2.08 0 0 0 1.9-1.4l-.1-.3a1.96 1.96 0 0 0 .3-1.7l1.1-1.3-.4 1 .7-.5-.7 1 .8-.4-.8 .8 .8-.2-.9 .6 .8-.1-.8 .4h.7l-.8 .3 .3 .1-.4 .1 .2 .3h-.4l.1 .2h-.3l.1 .3h-.2a2.11 2.11 0 0 1-1.9 1l.1 .2h.4a.74 .74 0 0 1 .7 .7l.5 1.2-.6 .1a1.42 1.42 0 0 0-1.1-1.2l.2 1.7-.1 1.8 .4 .3a1.04 1.04 0 0 0-1.2 .4v-.3l-.5-.2a.85 .85 0 0 1 1.1-.1v-.7a4.3 4.3 0 0 0-.5-3l-.1-.3h-.2a2.11 2.11 0 0 1-.8-2.1l1.5-1.1a.54 .54 0 0 0-.4-.8z"/>
<path d="M139 128.7l-.2 .2a.38 .38 0 0 0 .2 .7l.3-.1-.2 .4h1.9l-.1-.7a.84 .84 0 0 0-.1-1.3 .84 .84 0 0 0-1.3 .4zM139.1 128.8l.7-.5a.57 .57 0 0 1 1-.1 .57 .57 0 0 1-.5 .9l-.1-.1-.1-.4 .6-.2a.56 .56 0 0 0-.8 .2l-.2-.1-.3 .2 .4 .1a.54 .54 0 0 0 .9 .5v.5h-1.3l.4-.4-.2-.2-.6 .1 .3-.2-.3-.1z"/>
<path d="M136.9 130.7l-.1 .3 .3 1.1a.47 .47 0 0 0-.1 .5 .47 .47 0 0 0 .4 .3h.6a.48 .48 0 0 0 .1-.8l.4-1.1-.2-.3a1.39 1.39 0 0 0-1.4 0zM137.2 132.1h.8l.1 .2a.53 .53 0 0 1-.9 .4l.1-.2h-.2zM137.1 131.8h.8l.2 .2h-.8zM138.1 130.9h.2v.2l-.3 .6h-.2zM137.3 130.6h.6l-.2 1.1h-.2zM136.9 130.9h.2l.3 .8h-.2z"/>
<path d="M136.6 127.7l.3 .5-.5 .4v1.2a1.59 1.59 0 0 0 1.4 0h.2a.48 .48 0 0 0 .6-.6l-.5-.9 .4-.6-.8 .2zM136.8 127.9l.7 .1 .8-.1-.4 .3 .3 .8-.7 .1-.4-.1-.1-.3-.2 .1a.61 .61 0 0 0 .7 .5l.1 .3a.88 .88 0 0 1-1 .1v-1l.6-.5zM137.8 129.4a.3 .3 0 0 1 .6 0 .3 .3 0 0 1-.6 0z"/>
<path d="M118 131.8a1.12 1.12 0 0 1 1.5 1.1 1.12 1.12 0 0 1-1.5 1.1zM117.5 131.4v3.1h.9a1.54 1.54 0 0 0 1.6-1.5 1.54 1.54 0 0 0-1.5-1.6zM114.5 131.4v3.1h.5v-2.5l1.4 2.5h.7v-3.1h-.5l.1 2.4-1.5-2.4zM112.8 131.8l.4 1.4h-.8zM109.9 131.4v3.1h2.1l.2-.9h1.2l.3 .9h.6l-1.2-3.1h-.6l-1 2.6h-1v-2.6zM107.9 131.6a1.05 1.05 0 0 0 .9 1.7 .44 .44 0 0 1 .2 .6 .44 .44 0 0 1-.6 .1l-.8-.2v.5a1.22 1.22 0 0 0 2-.9l-.6-.6a.69 .69 0 0 1-.7-.8 .95 .95 0 0 1 1.1 0l.2-.5-.5-.1-.6-.1zM104.6 131.4v3.1h.5v-2.5l1.5 2.5h.7v-3.1h-.5v2.4l-1.5-2.4zM102.6 131.4v3.1h1.7v-.5h-1.2v-.9h1.1v-.5h-1.1v-.8h1.2v-.4zM100.4 131.4v3.1h1.8v-.5h-1.2v-.9h1.1v-.5h-1.1v-.8h1.2v-.4zM97.6 131.4v2a1.24 1.24 0 0 0 1.2 1.1 1.24 1.24 0 0 0 1.2-1.1v-2h-.5v1.9a.68 .68 0 0 1-.7 .7 .68 .68 0 0 1-.7-.7v-1.9zM95.2 132a.93 .93 0 0 1 1.2 0 .93 .93 0 0 1 .2 1.1 .91 .91 0 0 1-1.1 .9 .91 .91 0 0 1-.6-1.3zM94.8 131.7a1.62 1.62 0 0 0-.4 1.7 1.62 1.62 0 0 0 1.4 1.1l.6 .7h.8l-.8-.8a1.68 1.68 0 0 0 .8-1.6 1.68 1.68 0 0 0-1.1-1.4h-.9zM91.5 131.8a.6 .6 0 0 1 .7 0 .6 .6 0 0 1 .2 .7l-.3 .2-.6 .1zM90.9 131.4v3h.6v-1.2h.4l.7 1.2h.7l-.9-1.3a.9 .9 0 0 0 .5-1.2 .9 .9 0 0 0-1.1-.5zM88.5 132a.92 .92 0 0 1 1.2 0 .92 .92 0 0 1 .3 1.1 .9 .9 0 0 1-1.1 .9 .9 .9 0 0 1-.6-1.3zM88.1 131.7a1.61 1.61 0 0 0-.3 1.9 1.61 1.61 0 0 0 1.8 .8 1.65 1.65 0 0 0 1-1.6 1.65 1.65 0 0 0-1.1-1.4h-.9zM85.7 131.4v3h.6v-1.2h1.1v-.5h-1.1v-.9h1.2v-.4zM86.7 125.7l-.3 1.6h1.2l.1-.5 1 1.3-1.5 1.2 .1-.5h-1.3l-.3 1.6h1.5a2.66 2.66 0 0 0 2.4-1.4 2.66 2.66 0 0 0-.2-2.8l-.3-.2a4.1 4.1 0 0 0-2.4-.3zM90.7 125.7l-1 4.7h2.8l.2-1h-1.5l.2-.9h1.4l.2-1h-1.4l.1-.8h1.6l.2-1zM93.8 125.7l-.9 4.7h2.7l.3-1h-1.6l.8-3.7zM96.9 125.7l-.1 .7 .5 .3-.6 2.7-.6 .3-.2 .7h2.4l.2-.7-.5-.3 .5-2.7 .6-.2 .3 3.9h1.4l2.4-4.7h-1.4l-1.4 3.6-.1-3.6zM103.4 125.7l-1 4.7h2.8l.2-1h-1.5l.2-.9h1.4l.2-1h-1.4l.2-.8h1.5l.2-1zM107.6 126.7a.54 .54 0 0 1 .6 .6 .54 .54 0 0 1-.6 .5h-.2zM106.6 125.7l-1 4.7h1.2l.4-1.7h.2l.6 1.7h3.4l.1-.7-.5-.3 .6-2.7 .6-.3 .2-.7h-2.4l-.2 .7 .5 .3-.5 2.7-.7 .4-.5-1.4a1.42 1.42 0 0 0 .8-1.7 1.42 1.42 0 0 0-1.6-1zM112.7 125.7l-1 4.7h1.1l.6-3.3 1 3.3h1.4l1-4.7h-1.1l-.6 3.2-1-3.2zM117.3 126.5a2.95 2.95 0 0 0-.2 3.5 3.3 3.3 0 0 0 2.9 .2l.5-2.5h-1.9l-.2 .9h.7l-.2 .8a.83 .83 0 0 1-.9-.2 .83 .83 0 0 1-.1-1 1.5 1.5 0 0 1 .8-1.4 1.5 1.5 0 0 1 1.6 .2l.5-1a2.94 2.94 0 0 0-3.5 .5z"/>
</g>
<path d="M126 122.6v13.6" fill="none" stroke="#256ab2" stroke-width=".4"/>
<path d="M21.3 42.4v98.4" fill="none" stroke="#373435" stroke-width=".21"/>
<g fill="#373435">
<path d="M20.9 139.6h.8l-.4 1.2z"/>
<path d="M21.3 42.4l.4 1.1h-.8z"/>
</g>
<path d="M30.5 94v8.7" fill="none" stroke="#373435" stroke-width=".21"/>
<g fill="#373435">
<path d="M30.5 94l.4 1.2h-.8z"/>
<path d="M30.1 101.6h.8l-.4 1.1z"/>
</g>
<path d="M28.6 107.7h4M28.6 102.7h4M30.5 102.7v17.6" fill="none" stroke="#373435" stroke-width=".21"/>
<g fill="#373435">
<path d="M30.5 107.7l.4 1.1h-.8z"/>
<path d="M30.1 119.1h.8l-.4 1.2z"/>
</g>
<path d="M30.5 135.9v4.9M17.7 140.8h14.6" fill="none" stroke="#373435" stroke-width=".21"/>
<g fill="#373435">
<path d="M30.5 135.9l.4 1.2h-.8z"/>
<path d="M30.1 139.6h.8l-.4 1.2z"/>
</g>
<path d="M17.9 42.4h14.6M28.5 135.9h4M30.5 120.3v15.6" fill="none" stroke="#373435" stroke-width=".21"/>
<g fill="#373435">
<path d="M30.5 120.3l.4 1.2h-.8z"/>
<path d="M30.1 134.7h.8l-.4 1.2z"/>
</g>
<path d="M39.1 36.3h147.7M39.1 33.7v5.3M28.6 120.3h4" fill="none" stroke="#373435" stroke-width=".21"/>
<g fill="#373435">
<path d="M185.6 35.9l1.2 .4-1.2 .4z"/>
<path d="M39.1 36.3l1.1-.4v.8z"/>
</g>
<path d="M39.1 149.9h8.2" fill="none" stroke="#373435" stroke-width=".21"/>
<g fill="#373435">
<path d="M46.1 149.5l1.2 .4-1.2 .4z"/>
<path d="M39.1 149.9l1.1-.4v.8z"/>
</g>
<path d="M47.3 148v4.6M85.7 149.9h92.8" fill="none" stroke="#373435" stroke-width=".21"/>
<g fill="#373435">
<path d="M177.4 149.5l1.1 .4-1.1 .4z"/>
<path d="M85.7 149.9l1.2-.4v.8z"/>
</g>
<path d="M85.7 148v4.6M178.5 149.9h8.2" fill="none" stroke="#373435" stroke-width=".21"/>
<g fill="#373435">
<path d="M185.6 149.5l1.1 .4-1.1 .4z"/>
<path d="M178.5 149.9l1.2-.4v.8z"/>
</g>
<path d="M194.6 37.5h-2.8l-7.5 6.3M178.5 148v4.6" fill="none" stroke="#373435" stroke-width=".21"/>
<path d="M185 42.8l.5 .6-1.2 .4z" fill="#373435"/>
<path d="M186.8 33.7v5.3M28.6 94.1h4M30.5 87.7v6.4M39.1 148v4.6M186.7 148v4.6" fill="none" stroke="#373435" stroke-width=".21"/>
<g fill="#373435">
<path d="M30.1 92.9h.8l-.4 1.2z"/>
<path d="M30.5 87.7l.4 1.1h-.8z"/>
</g>
<path d="M30.5 76.6v11.1M28.5 87.7h4M28.6 83h4" fill="none" stroke="#373435" stroke-width=".21"/>
<g fill="#373435">
<path d="M30.1 81.8h.8l-.4 1.2z"/>
<path d="M30.5 76.6l.4 1.2h-.8z"/>
</g>
<path d="M28.5 76.6h4M28.6 71.9h4M30.5 65.5v11.1" fill="none" stroke="#373435" stroke-width=".21"/>
<g fill="#373435">
<path d="M30.1 70.7h.8l-.4 1.2z"/>
<path d="M30.5 65.5l.4 1.2h-.8z"/>
</g>
<path d="M30.5 54.4v11.1M28.5 65.5h4M28.6 60.8h4" fill="none" stroke="#373435" stroke-width=".21"/>
<g fill="#373435">
<path d="M30.1 59.7h.8l-.4 1.1z"/>
<path d="M30.5 54.4l.4 1.2h-.8z"/>
</g>
<path d="M28.5 54.4h4M103.8 267.7h59.8" fill="none" stroke="#373435" stroke-width=".21"/>
<path d="M74.6 102.3h64.3v5.2h-64.3z" fill="none" stroke="#373435" stroke-width=".21" stroke-dasharray="1.8 .9" stroke-linecap="butt"/>
<g font-size="9.1" fill="#373435">
<text x="46.7" y="61.4">[Insert project name – 4 lines]</text>
<text x="46.7" y="71.9">[Insert project name – 4 lines]</text>
<text x="46.7" y="83">[Insert project name – 4 lines]</text>
<text x="46.7" y="94.1">[Insert project name – 4 lines]</text>
</g>
<text font-size="6.8" fill="#373435" x="46.9" y="107.6">Contact:</text>
<text font-size="6.3" fill="#373435" x="125.3" y="250.2">PROJECT SIGN</text>
<text font-size="6" fill="#373435" x="174" y="273">TC9900_3</text>
<text font-size="5.3" fill="#373435" x="128.8" y="258.4">STATE FUNDED</text>
<g font-size="4.2" fill="#373435">
<text x="111.7" y="35.2">a</text>
<text x="196.3" y="38.4">r</text>
<text x="25.1" y="59.1">o*</text>
<text x="27.1" y="64">n</text>
<text x="25.1" y="70.2">o*</text>
<text x="27.1" y="75.1">n</text>
<text x="25.1" y="81.3">o*</text>
<text x="27.1" y="86.2">n</text>
<text x="18.1" y="93">b</text>
<text x="25.1" y="92.4">o*</text>
<text x="27" y="99.9">h</text>
<text x="23.3" y="106.3">g**</text>
<text x="140.7" y="103.8">#</text>
<text x="27.7" y="115.2">f</text>
<text x="27.3" y="128.7">e</text>
<text x="27.6" y="139.4">c</text>
<text x="42" y="148.1">k</text>
<text x="130.4" y="148.1">m</text>
<text x="181.5" y="148.1">k</text>
<text x="103.8" y="267.2">ISSUED AS OFFICIAL TRAFFIC SIGN</text>
<text x="174.7" y="285.6">O</text>
</g>
<g font-size="3.9" fill="#373435">
<text x="16.9" y="212.7">Colour Legend</text>
<text x="26.7" y="219.5">Class 400 retroreflective white</text>
<text x="26.7" y="227.6">Black</text>
<text x="26.8" y="236.2">C:93 M:64 Y:0 K:0</text>
</g>
<g font-size="3.8" fill="#373435">
<text x="59.6" y="165.7">a</text>
<text x="71" y="165.7">b</text>
<text x="80.5" y="165.7">c</text>
<text x="99" y="165.7">f</text>
<text x="107.9" y="165.7">g</text>
<text x="116.2" y="165.8">h</text>
<text x="125.6" y="165.8">k</text>
<text x="135.3" y="165.8">m</text>
<text x="145.7" y="165.8">n</text>
<text x="153.9" y="165.9">o</text>
<text x="162.8" y="165.8">r</text>
<text x="49.8" y="170.4">A</text>
<text x="56.4" y="170.5">1800</text>
<text x="67.9" y="170.5">1200</text>
<text x="79.4" y="170.5">60</text>
<text x="96.4" y="170.5">154</text>
<text x="106.9" y="170.5">60</text>
<text x="114.1" y="170.6">106</text>
<text x="123.4" y="170.6">100</text>
<text x="144.7" y="170.6">57</text>
<text x="152.8" y="170.6">78</text>
<text x="160.3" y="170.6">125</text>
<text x="49.8" y="175.3">B</text>
<text x="56.4" y="175.4">3000</text>
<text x="67.9" y="175.4">2000</text>
<text x="78.3" y="175.4">100</text>
<text x="96.4" y="175.4">255</text>
<text x="105.8" y="175.4">100</text>
<text x="114.1" y="175.4">176</text>
<text x="123.4" y="175.4">160</text>
<text x="144.7" y="175.4">95</text>
<text x="151.8" y="175.4">130</text>
<text x="160.3" y="175.4">200</text>
<text x="49.7" y="180.1">C</text>
<text x="56.4" y="180.2">4000</text>
<text x="67.9" y="180.2">2700</text>
<text x="78.3" y="180.2">135</text>
<text x="96.4" y="180.2">342</text>
<text x="105.8" y="180.2">133</text>
<text x="114.1" y="180.2">235</text>
<text x="123.4" y="180.2">220</text>
<text x="143.6" y="180.2">126</text>
<text x="151.8" y="180.2">173</text>
<text x="160.3" y="180.2">250</text>
</g>
<g font-size="3.8" fill="#282829">
<text x="89.5" y="165.7">e</text>
<text x="87.4" y="170.5">190</text>
<text x="132.9" y="170.6">1131</text>
<text x="87.4" y="175.4">315</text>
<text x="132.7" y="175.4">1877</text>
<text x="87.4" y="180.2">422</text>
<text x="132.9" y="180.2">2511</text>
</g>
<g font-size="3.5" fill="#373435">
<text x="85.7" y="194">Notes:</text>
<text x="85.7" y="197.9">1. Size A should only be used where location does not suit a B size sign</text>
<text x="90.7" y="201.8">due to space constraints. Size C should be used on roads with a</text>
<text x="85.7" y="209.6">2. * Font to be Noto Sans Display Bold.</text>
<text x="90.7" y="205.7">posted speed limit of 100km/h or above and space is available.</text>
<text x="85.7" y="213.5">3. ** Font to be Noto Sans Display Regular.</text>
<text x="85.7" y="221.4">5. # Insert appropriate telephone number or web address (to be decided</text>
<text x="85.7" y="217.5">4. Insert appropriate four lines of project identification.</text>
<text x="90.7" y="225.3">by the project team).</text>
<text x="85.7" y="233.1">7. For details of Queensland Government Coat of Arms and Wordmark</text>
<text x="85.7" y="229.2">6. For two and three line project titles see pages 1 and 2 respectively.</text>
<text x="90.7" y="237">lockup please contact comms@tmr.qld.gov.au.</text>
<text x="21.6" y="267.8">Department of Transport and Main Roads</text>
<text x="18.2" y="271.8">Infrastructure Management &amp; Delivery Division</text>
<text x="16.7" y="280.6">Designed</text>
<text x="42.7" y="280.6">Checked</text>
<text x="69.7" y="280.6">Scale</text>
<text x="99.2" y="281.5">A/PRINCIPAL ENGINEER</text>
<text x="154.3" y="276.2">26/09/25</text>
<text x="157.4" y="281.2">Date</text>
<text x="178.4" y="278.9">Page 3 of 3</text>
<text x="17" y="284.8">TV 06/15</text>
<text x="42.8" y="284.8">JS 09/25</text>
<text x="69.7" y="285.2">Not to Scale</text>
<text x="99.2" y="285">(Traffic Engineering Practice)</text>
</g>
</svg>
